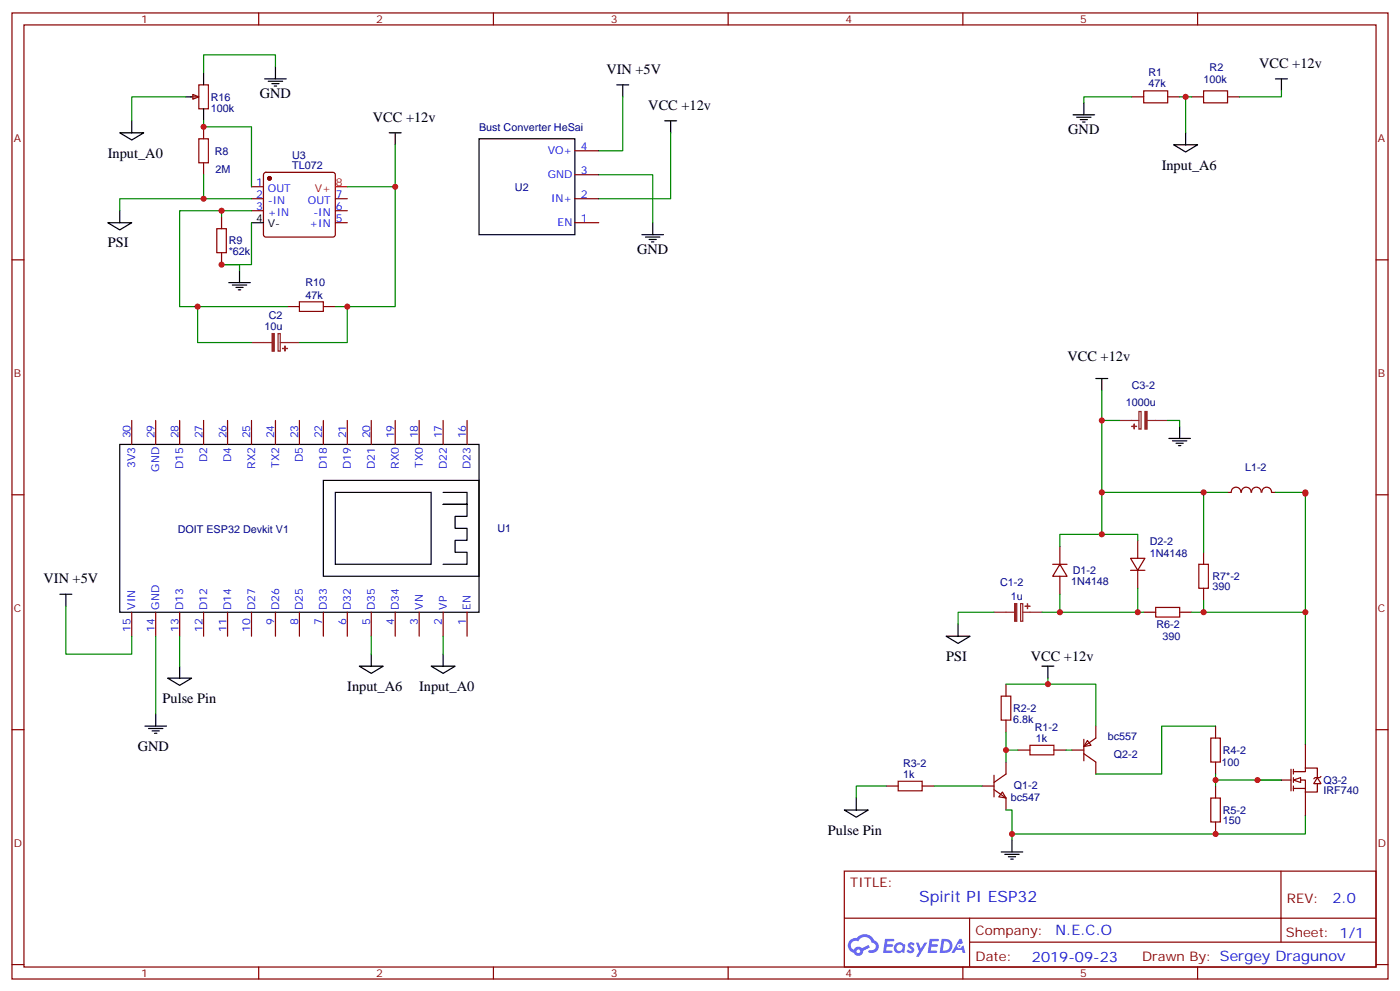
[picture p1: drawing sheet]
<svg xmlns="http://www.w3.org/2000/svg" width="412mm" height="292mm" viewBox="0 0 412 292" stroke-linecap="round" stroke-linejoin="round" font-family="sans-serif">
<g fill="none" stroke="#870000" stroke-width=".35">
<path d="M3.5 3.8h405.4v284.3h-405.4zM7.1 7.3h398.2v277.3h-398.2zM76.2 3.8v3.5M145.3 3.8v3.5M214.5 3.8v3.5M283.6 3.8v3.5M352.8 3.8v3.5M3.5 76.5h3.6M405.3 76.5h3.6M3.5 145.6h3.6M405.3 145.6h3.6M3.5 214.8h3.6"/>
<path d="M405.3 214.8h3.6M248.7 256.4h156.6v28.2h-156.6zM377.3 256.4v20.9M248.7 270.2h156.5M285.6 277.3h119.6M285.6 270.2v14.2M3.5 283.9h3.6M76.2 284.6v3.5M145.3 284.6v3.5M214.5 284.6v3.5M283.6 284.6v3.5M352.8 284.6v3.5"/>
<path d="M405.3 283.9h3.6"/>
</g>
<g fill="#5487ff">
<path d="M267.7 277.6a1.22 1.22 0 0 1 1.7 .2l-.4 .6a.47 .47 0 0 0-.3-.4 .47 .47 0 0 0-.5 .2l.1 .2a1.14 1.14 0 0 1 .8 1.8 1.14 1.14 0 0 1-1.9 0l-.2-.2 .5-.6 .7 .5a.29 .29 0 0 0 .3-.3 .29 .29 0 0 0-.2-.3 1.04 1.04 0 0 1-.6-1.7z"/>
<path d="M260.7 276.3h2.4l.3 .2-.2 .5-1.8 .1-.1 .8h1.5l.3 .4-.3 .4h-1.6l-.2 1.1h1.7l.2 .3-.2 .3-2.6 .1z"/>
<path d="M273.8 276.3h2.4l.3 .2-.1 .5-1.8 .1-.2 .8h1.6l.3 .4-.4 .4h-1.6l-.1 1.1h1.7l.2 .3-.2 .3-2.6 .1z"/>
<path d="M282.6 276.3h.7l.3 1.3-.6 .3a.69 .69 0 0 0-1 .3 .69 .69 0 0 0 .4 .9 .69 .69 0 0 0 .9-.6l.5-.2 .6 2.2h-.8l-.2-.9h-1.8l-.5 .9h-.8z"/>
<path d="M269.8 277.4h.8l.6 1.8 1.1-1.8h.9l-2.6 4.2h-.8l.9-1.5z"/>
<path d="M277.4 276.3l-.6 4.2h1.3a2.11 2.11 0 0 0 2.5-2.1 2.11 2.11 0 0 0-2.5-2.1zM278.1 277.1a1.39 1.39 0 0 1 1.7 1.4 1.39 1.39 0 0 1-1.8 1.3h-.3z"/>
<path d="M263.7 277.9a1.54 1.54 0 0 0-.1 2.2 1.54 1.54 0 0 0 2.2 .1l.6 .3 .3-2.3-.2-.3h-.4a1.49 1.49 0 0 0-2.4 0zM264 278.9a.94 .94 0 0 1 1.8 0 .94 .94 0 0 1-1.8 0z"/>
<path d="M250.4 276.7a2.18 2.18 0 0 0 1.1 3.7 1.44 1.44 0 0 0 1.6 .9 1.44 1.44 0 0 0 1.2-1.4l2-1.1-.5-.7-1.9 1a1.47 1.47 0 0 0-2.4 .4 1.39 1.39 0 0 1-.7-1.9 1.39 1.39 0 0 1 2-.5 2.12 2.12 0 0 1 2.2-1.3 2.12 2.12 0 0 1 1.9 1.7 1.14 1.14 0 0 1 1.1 1.4 1.14 1.14 0 0 1-1.7 .7 .43 .43 0 0 0-.5 .4 .43 .43 0 0 0 .4 .5 1.98 1.98 0 0 0 2.5-1.2 1.98 1.98 0 0 0-1.2-2.6 3.1 3.1 0 0 0-5.3-.6l-.9 .1zM252.3 280a.55 .55 0 0 1 1.1 0 .55 .55 0 0 1-1.1 0z"/>
<circle cx="282.6" cy="278.4" r=".26"/>
</g>
<g fill="none" stroke="#870000" stroke-width=".35">
<path d="M335.1 159v5.3M365.5 144.9a1.41 1.41 0 0 0-1.4-1.5 1.41 1.41 0 0 0-1.4 1.5h-1.1M365.7 144.9a1.41 1.41 0 0 1 1.4-1.5 1.41 1.41 0 0 1 1.4 1.5M368.7 144.9a1.41 1.41 0 0 1 1.4-1.5 1.41 1.41 0 0 1 1.4 1.5M371.7 144.9a1.41 1.41 0 0 1 1.4-1.5 1.41 1.41 0 0 1 1.4 1.5M374.6 144.9h1.1M310.1 166.1h4.2M312.2 166.1l2.1 3.5h-4.2zM312.2 160.8v5.3M312.2 169.6v5.3M333 164.3h4.3l-2.2 3.6zM333 167.9h4.3"/>
<path d="M335.1 167.9v5.2M354.5 162.6v3.5M354.5 173.1v3.6M336.9 180.2h3.5M347.5 180.2h3.5M296.3 201.4v3.5M296.3 211.9v3.6M319.3 217.6v6.3M320.3 217.9l1.1 1.5-2.1 .3zM322.8 213.7v3.5l-3.5 2.5M358.1 213.7v3.5M261.1 231.4h3.5"/>
<path d="M271.6 231.4h3.6M289.3 231.4h3.5M292.8 232.4l3.5 2.5v3.5M292.8 228.2v6.3M295.3 233.1l1 1.8-2.1-.4zM296.3 224.3v3.5l-3.5 2.5M299.9 220.8h3.5M310.4 220.8h3.6M315.7 220.8h3.6M319.3 221.8l3.5 2.5v3.5M358.1 224.3v3.5M358.1 231.4v3.5"/>
<path d="M377.5 229.6h2.8M380.3 226.4v6.4M381 227.1h3.5v-1h3.6v2.8M381 229.6h3.5v3.5h3.6v-2.5M381 232.1h3.5M381 226.4v1.4M381 228.9v1.4M381 231.4v1.4M389.1 228.5l-.3 .4h-1.5l-.3 .3M358.1 241.9v3.6"/>
</g>
<path d="M340.4 178.8h7.1v2.8h-7.1zM353.1 166.1h2.9v7h-2.9zM294.9 204.9h2.8v7h-2.8zM303.4 219.4h7v2.8h-7zM356.7 217.2h2.8v7.1h-2.8zM264.6 229.9h7v2.9h-7zM356.7 234.9h2.8v7h-2.8z" fill="none" stroke="#a10000" stroke-width=".35"/>
<g fill="#8c2424" stroke="#8c2424" stroke-width=".35">
<path d="M298.9 177.7h.6v5.1h-.6z"/>
<path d="M302.6 177.7l.1 1.4z"/>
<path d="M302 178.4l1.4 .1z"/>
<path d="M337.3 121.1h.6v5.2h-.6z"/>
<path d="M334.1 124.8v1.4z"/>
<path d="M333.4 125.5h1.4z"/>
</g>
<path d="M329.8 123.8h5.7M335.5 121.1h.6v5.2h-.6zM338 123.8h6M300.6 177.7h.7v5.1h-.7zM292.8 180.2h6M301.3 180.2h5.6" fill="none" stroke="#8c2424" stroke-width=".35"/>
<g fill="#fff" stroke="#870000" stroke-width=".35">
<path d="M381 229.6l2.1-.7v1.4z"/>
<path d="M388.1 228.9l1 1.7h-2.1z"/>
</g>
<g fill="none" stroke="#870000" stroke-width=".35">
<path d="M56.1 28.5h2.1M56.8 27.8l1.8 .7-1.8 .7zM60 37.3v3.6M333.4 28.5h3.5M344 28.5h3.5M351 28.5h3.5M361.6 28.5h3.5M60 47.9v3.5M74.1 58.5h3.5M74.1 55h3.5M77.8 50.9l.5-.2h19.8l.5 .2 .2 .5v17.7l-.3 .5-.4 .2h-19.8l-.5-.3-.2-.4v-17.7zM98.8 58.5h3.5"/>
<path d="M169.3 44.4h7.1M169.3 51.4h7.1M169.3 58.5h7.1M65.3 63.8v3.5M65.3 74.4v3.5M74.1 62h3.5M98.8 65.5h3.5M98.8 62h3.5M169.3 65.5h7.1M84.7 90.2h3.5M95.2 90.2h3.6M38.8 123.8v7"/>
<path d="M45.9 123.8v7M52.9 123.8v7M60 123.8v7M67 123.8v7M74.1 123.8v7M81.1 123.8v7M88.2 123.8v7M95.2 123.8v7M102.3 123.8v7M109.4 123.8v7M116.4 123.8v7M123.5 123.8v7"/>
<path d="M130.5 123.8v7M137.6 123.8v7M38.8 180.2v7.1M45.9 180.2v7.1M52.9 180.2v7.1M60 180.2v7.1M67 180.2v7.1M74.1 180.2v7.1M81.1 180.2v7.1M88.2 180.2v7.1M95.2 180.2v7.1M102.3 180.2v7.1"/>
<path d="M109.4 180.2v7.1M116.4 180.2v7.1M123.5 180.2v7.1M130.5 180.2v7.1M137.6 180.2v7.1M384.5 219v7.1M370.4 229.6h7.1M384.5 233.1v7.1"/>
</g>
<g fill="none" stroke="#000" stroke-width=".35">
<path d="M81.1 19.7v3.5M35.3 39.1h7l-3.5 2.1zM38.8 35.6v3.5M54.7 28.5h1.7M60 21.4v3.6M60 32v3.6M78 23.2h6.3M79 23.9h4.3M80.1 24.6h2.1M80.8 25.3h.7M114.7 39.1h3.5M116.4 39.1v3.5"/>
<path d="M181.7 25h3.5M183.4 25v3.5M195.8 35.6h3.5M197.6 35.6v3.5M316.1 33.8h6.3M317.1 34.5h4.3M318.2 35.2h2.1M318.9 35.9h.7M319.3 30.3v3.5M349.2 39.1v3.5M375.7 23.2h3.5M377.5 23.2v3.5"/>
<path d="M141.1 40.9h28.2v28.2h-28.2zM345.7 42.6h7.1l-3.6 2.1zM31.7 65.5h7.1l-3.5 2.2zM35.3 62v3.5M70.6 79.7v3.5M74.1 65.5h3.5M189.1 69.1h6.3M190.1 69.8h4.3M191.2 70.5h2.1M191.9 71.2h.7M192.3 65.5v3.6M67.4 83.2h6.3"/>
<path d="M68.4 83.9h4.3M69.5 84.6h2.1M70.2 85.3h.7M322.8 111.4h3.5M324.6 111.4v3.5M35.3 130.8h105.8v49.4h-105.8zM344.3 129h6.4M345.4 129.8h4.2M346.4 130.5h2.1M347.1 131.2h.7M347.5 125.5v3.5M95.2 141.4h45.9v28.2h-45.9z"/>
<path d="M98.8 144.9h28.2v21.2h-28.2zM130.5 144.9h7.1v3.5h-7.1h7.1v3.6h-3.5v3.5h3.5v3.5h-3.5v3.6h3.5v3.5h-7.1M17.6 174.9h3.6M19.4 174.9v3.5M49.4 199.6h7l-3.5 2.1zM52.9 196.1v3.5M105.8 196.1h7.1l-3.5 2.1zM109.4 192.5v3.6M127 196.1h7.1l-3.6 2.1zM130.5 192.5v3.6M278.7 187.3h7.1l-3.6 2.1zM282.2 183.7v3.6"/>
<path d="M306.9 196.1h3.5M308.7 196.1v3.5M42.7 213.7h6.3M43.7 214.4h4.3M44.8 215.1h2.1M45.5 215.8h.7M45.9 210.2v3.5M248.7 238.4h7.1l-3.6 2.1zM252.2 234.9v3.5M294.9 250.8h6.4M296 251.5h4.2M297 252.2h2.2"/>
<path d="M297.7 252.9h.7M298.1 247.2v3.6"/>
</g>
<path d="M58.6 25h2.8v7h-2.8zM336.9 26.7h7.1v3.6h-7.1zM354.5 26.7h7.1v3.6h-7.1zM58.6 40.9h2.8v7h-2.8zM63.9 67.3h2.8v7.1h-2.8zM88.2 88.8h7v2.9h-7z" fill="none" stroke="#a10000" stroke-width=".35"/>
<circle cx="79.4" cy="52.5" r=".53" fill="#870000" stroke="#870000" stroke-width=".35"/>
<path d="M98.8 55h3.5" fill="none" stroke="#f00" stroke-width=".35"/>
<g fill="#8c2424" stroke="#8c2424" stroke-width=".35">
<path d="M80.2 98.2h.6v5.2h-.6z"/>
<path d="M83.9 101.9l.1 1.4z"/>
<path d="M83.3 102.6h1.4z"/>
</g>
<path d="M81.9 98.2h.6v5.2h-.6zM74.1 100.8h6M82.5 100.8h5.7" fill="none" stroke="#8c2424" stroke-width=".35"/>
<g fill="none" stroke="#008700" stroke-width=".35">
<path d="M81.1 19.7v-3.5h-21.1v5.2M54.7 28.5h-15.9v7.1M60 35.6v1.7h14.1v17.7M183.4 28.5v15.9h-7M197.6 39.1v19.4h-21.2M333.4 28.5h-14.1v1.8M347.5 28.5h3.5M349.2 28.5v10.6M377.5 26.7v1.8h-12.4M60 51.4v7.1h14.1M60 58.5h-24.7v3.5M102.3 55h14.1"/>
<path d="M116.4 42.6v47.6h-17.6M176.4 51.4h15.9v14.1M65.3 62h-12.4v28.2h31.8M74.1 62h-8.8v1.8M74.1 65.5v12.4h-8.8h5.3v1.8M58.2 90.2v10.6h15.9M102.3 90.2v10.6h-14.1M324.6 114.9v8.9M324.6 123.8h5.2M324.6 123.8v33.5M344 123.8h3.5v1.7M324.6 144.9h29.9"/>
<path d="M335.1 159v-1.7h-22.9v3.5M361.6 144.9h-7.1v17.7M375.7 144.9h8.8v.4M384.5 144.9v74.1M19.4 178.4v14.1h19.4v-5.2M312.2 174.9v5.3M335.1 173.1v7.1M354.5 176.7v3.5M45.9 187.3v22.9M52.9 187.3v8.8M109.4 187.3v5.2M130.5 187.3v5.2"/>
<path d="M292.8 180.2h-10.6v3.5M306.9 180.2h30M308.7 199.6v1.8M351 180.2h33.5M296.3 201.4h26.5v12.3M296.3 215.5v8.8M358.1 213.7h-15.9v14.1h-19.4M261.1 231.4h-8.9v3.5M275.2 231.4h14.1M296.3 238.4h1.8v8.8M296.3 220.8h3.6M314 220.8h1.7"/>
<path d="M358.1 227.8v3.6M358.1 229.6h19.4M384.5 240.2v5.3h-86.4"/>
</g>
<g fill="#c00">
<circle cx="60" cy="58.5" r=".88"/>
<circle cx="335.1" cy="180.2" r=".88"/>
<circle cx="349.3" cy="28.5" r=".88"/>
<circle cx="324.6" cy="157.3" r=".88"/>
<circle cx="324.6" cy="123.8" r=".88"/>
<circle cx="354.5" cy="180.2" r=".88"/>
<circle cx="384.5" cy="180.2" r=".88"/>
<circle cx="308.7" cy="201.4" r=".88"/>
<circle cx="296.3" cy="220.8" r=".88"/>
<circle cx="358.1" cy="229.6" r=".88"/>
<circle cx="65.3" cy="77.9" r=".88"/>
<circle cx="58.2" cy="90.2" r=".88"/>
<circle cx="102.3" cy="90.2" r=".88"/>
<circle cx="65.3" cy="62" r=".88"/>
<circle cx="60" cy="37.3" r=".88"/>
<circle cx="116.4" cy="55" r=".88"/>
<circle cx="312.2" cy="180.2" r=".88"/>
<circle cx="354.5" cy="144.9" r=".88"/>
<circle cx="324.6" cy="144.9" r=".88"/>
<circle cx="384.5" cy="145.3" r=".88"/>
<circle cx="384.5" cy="144.9" r=".88"/>
<circle cx="298.1" cy="245.5" r=".88"/>
<circle cx="358.1" cy="245.5" r=".88"/>
<circle cx="370.4" cy="229.6" r=".88"/>
</g>
<text font-size="4.6" fill="#00f" x="270.8" y="265.4">Spirit PI ESP32</text>
<g font-size="4.2">
<text x="178.6" y="21.7">VIN +5V</text>
<text x="370.9" y="19.9">VCC +12v</text>
<text x="76.6" y="28.9">GND</text>
<text x="109.8" y="35.8">VCC +12v</text>
<text x="191" y="32.3">VCC +12v</text>
<text x="314.7" y="39.4">GND</text>
<text x="31.7" y="46.5">Input_A0</text>
<text x="342.2" y="50">Input_A6</text>
<text x="31.7" y="72.8">PSI</text>
<text x="187.7" y="74.7">GND</text>
<text x="314.4" y="106.4">VCC +12v</text>
<text x="12.8" y="171.6">VIN +5V</text>
<text x="278.7" y="194.5">PSI</text>
<text x="303.6" y="194.6">VCC +12v</text>
<text x="102.3" y="203.5">Input_A6</text>
<text x="123.5" y="203.5">Input_A0</text>
<text x="47.9" y="206.9">Pulse Pin</text>
<text x="40.6" y="221">GND</text>
<text x="243.9" y="245.7">Pulse Pin</text>
</g>
<g font-size="4.2" fill="#00f">
<text x="392.5" y="265.7">2.0</text>
<text x="310.9" y="275.2">N.E.C.O</text>
<text x="304" y="283">2019-09-23</text>
</g>
<g font-size="3.9" fill="#800">
<text x="250.5" y="261">TITLE:</text>
<text x="379.1" y="265.7">REV:</text>
<text x="287.4" y="275.2">Company:</text>
<text x="378.7" y="275.8">Sheet: 1/1</text>
<text x="287.4" y="282.9">Date:</text>
<text x="336.4" y="282.9">Drawn By: Sergey Dragunov</text>
</g>
<g font-size="3.2" fill="#800">
<text x="41.6" y="6.8">1</text>
<text x="110.8" y="6.8">2</text>
<text x="179.9" y="6.8">3</text>
<text x="249.1" y="6.8">4</text>
<text x="318.2" y="6.8">5</text>
<text x="4.1" y="41.9">A</text>
<text x="405.9" y="41.9">A</text>
<text x="4.1" y="111.1">B</text>
<text x="405.9" y="111.1">B</text>
<text x="4.1" y="180.2">C</text>
<text x="405.9" y="180.2">C</text>
<text x="4.1" y="249.3">D</text>
<text x="405.9" y="249.3">D</text>
<text x="41.6" y="287.6">1</text>
<text x="110.8" y="287.6">2</text>
<text x="179.9" y="287.6">3</text>
<text x="249.1" y="287.6">4</text>
<text x="318.2" y="287.6">5</text>
</g>
<g font-size="3.2" fill="#000080">
<text x="338.3" y="22.5">R1</text>
<text x="356.3" y="20.9">R2</text>
<text x="62.1" y="29.6">R16</text>
<text x="338.3" y="25.7">47k</text>
<text x="354.5" y="24.4">100k</text>
<text x="62.1" y="32.9">100k</text>
<text x="141.1" y="38.6">Bust Converter HeSai</text>
<text x="63.3" y="45.7">R8</text>
<text x="86.1" y="46.7">U3</text>
<text x="63.5" y="50.9">2M</text>
<text x="86.1" y="49.7">TL072</text>
<text x="151.7" y="56.2">U2</text>
<text x="67.4" y="71.9">R9</text>
<text x="67.4" y="75.1">*62k</text>
<text x="90" y="88.1">47k</text>
<text x="90" y="84.2">R10</text>
<text x="79.2" y="93.9">C2</text>
<text x="77.9" y="97.1">10u</text>
<text x="331.6" y="119.5">1000u</text>
<text x="333.4" y="114.6">C3-2</text>
<text x="366.8" y="138.5">L1-2</text>
<text x="52.4" y="156.8">DOIT ESP32 Devkit V1</text>
<text x="146.6" y="156.6">U1</text>
<text x="338.7" y="160.3">D2-2</text>
<text x="338.7" y="163.8">1N4148</text>
<text x="294.6" y="172.6">C1-2</text>
<text x="315.6" y="172.3">1N4148</text>
<text x="316" y="168.9">D1-2</text>
<text x="357.1" y="173.7">390</text>
<text x="357.1" y="170.8">R7*-2</text>
<text x="297.8" y="176.6">1u</text>
<text x="340.7" y="185">R6-2</text>
<text x="342.4" y="188.5">390</text>
<text x="298.5" y="209.5">R2-2</text>
<text x="298.4" y="212.7">6.8k</text>
<text x="304.8" y="215.1">R1-2</text>
<text x="305.2" y="218.3">1k</text>
<text x="326.3" y="217.7">bc557</text>
<text x="360.2" y="221.8">R4-2</text>
<text x="266" y="225.7">R3-2</text>
<text x="328.1" y="223">Q2-2</text>
<text x="359.8" y="225.4">100</text>
<text x="266" y="228.9">1k</text>
<text x="298.7" y="232.3">Q1-2</text>
<text x="389.8" y="233.8">IRF740</text>
<text x="389.8" y="230.6">Q3-2</text>
<text x="297.7" y="235.7">bc547</text>
<text x="360.2" y="239.5">R5-2</text>
<text x="360.2" y="242.6">150</text>
</g>
<g font-size="3.2" fill="#00f">
<text x="161.4" y="45.4">VO+</text>
<text x="171.1" y="44">4</text>
<text x="161.3" y="52.5">GND</text>
<text x="171.1" y="51.1">3</text>
<text x="75.4" y="54.6">1</text>
<text x="75.4" y="58.1">2</text>
<text x="78.9" y="56.4">OUT</text>
<text x="78.9" y="59.9">-IN</text>
<text x="90.7" y="59.9">OUT</text>
<text x="99" y="58.1">7</text>
<text x="162.3" y="59.5">IN+</text>
<text x="171.1" y="58.1">2</text>
<text x="75.4" y="61.7">3</text>
<text x="78.9" y="63.4">+IN</text>
<text x="92.3" y="63.4">-IN</text>
<text x="99" y="65.2">5</text>
<text x="99" y="61.7">6</text>
<text x="171.1" y="65.2">1</text>
<text x="91.2" y="67">+IN</text>
<text x="164.2" y="66.6">EN</text>
<text x="38.5" y="129" transform="rotate(-90 38.5 129)">30</text>
<text x="45.5" y="129" transform="rotate(-90 45.5 129)">29</text>
<text x="52.6" y="129" transform="rotate(-90 52.6 129)">28</text>
<text x="59.6" y="129" transform="rotate(-90 59.6 129)">27</text>
<text x="66.7" y="129" transform="rotate(-90 66.7 129)">26</text>
<text x="73.7" y="129" transform="rotate(-90 73.7 129)">25</text>
<text x="80.8" y="129" transform="rotate(-90 80.8 129)">24</text>
<text x="87.8" y="129" transform="rotate(-90 87.8 129)">23</text>
<text x="94.9" y="129" transform="rotate(-90 94.9 129)">22</text>
<text x="102" y="129" transform="rotate(-90 102 129)">21</text>
<text x="109" y="129" transform="rotate(-90 109 129)">20</text>
<text x="116.1" y="129" transform="rotate(-90 116.1 129)">19</text>
<text x="123.1" y="129" transform="rotate(-90 123.1 129)">18</text>
<text x="130.2" y="129" transform="rotate(-90 130.2 129)">17</text>
<text x="137.2" y="129" transform="rotate(-90 137.2 129)">16</text>
<text x="39.9" y="137.7" transform="rotate(-90 39.9 137.7)">3V3</text>
<text x="54" y="138" transform="rotate(-90 54 138)">D15</text>
<text x="61" y="136" transform="rotate(-90 61 136)">D2</text>
<text x="68.1" y="136" transform="rotate(-90 68.1 136)">D4</text>
<text x="75.1" y="137.9" transform="rotate(-90 75.1 137.9)">RX2</text>
<text x="82.2" y="137.7" transform="rotate(-90 82.2 137.7)">TX2</text>
<text x="89.3" y="136" transform="rotate(-90 89.3 136)">D5</text>
<text x="96.3" y="138" transform="rotate(-90 96.3 138)">D18</text>
<text x="103.4" y="138" transform="rotate(-90 103.4 138)">D19</text>
<text x="110.4" y="138" transform="rotate(-90 110.4 138)">D21</text>
<text x="117.5" y="137.9" transform="rotate(-90 117.5 137.9)">RX0</text>
<text x="124.5" y="137.7" transform="rotate(-90 124.5 137.7)">TX0</text>
<text x="131.6" y="138" transform="rotate(-90 131.6 138)">D22</text>
<text x="138.6" y="138" transform="rotate(-90 138.6 138)">D23</text>
<text x="46.9" y="138.8" transform="rotate(-90 46.9 138.8)">GND</text>
<text x="39.9" y="179.5" transform="rotate(-90 39.9 179.5)">VIN</text>
<text x="46.9" y="179.5" transform="rotate(-90 46.9 179.5)">GND</text>
<text x="54" y="179.5" transform="rotate(-90 54 179.5)">D13</text>
<text x="61" y="179.5" transform="rotate(-90 61 179.5)">D12</text>
<text x="68.1" y="179.5" transform="rotate(-90 68.1 179.5)">D14</text>
<text x="75.1" y="179.5" transform="rotate(-90 75.1 179.5)">D27</text>
<text x="82.2" y="179.5" transform="rotate(-90 82.2 179.5)">D26</text>
<text x="89.3" y="179.5" transform="rotate(-90 89.3 179.5)">D25</text>
<text x="96.3" y="179.5" transform="rotate(-90 96.3 179.5)">D33</text>
<text x="103.4" y="179.5" transform="rotate(-90 103.4 179.5)">D32</text>
<text x="110.4" y="179.5" transform="rotate(-90 110.4 179.5)">D35</text>
<text x="117.5" y="179.5" transform="rotate(-90 117.5 179.5)">D34</text>
<text x="124.5" y="179.5" transform="rotate(-90 124.5 179.5)">VN</text>
<text x="131.6" y="179.5" transform="rotate(-90 131.6 179.5)">VP</text>
<text x="138.6" y="179.5" transform="rotate(-90 138.6 179.5)">EN</text>
<text x="38.5" y="186" transform="rotate(-90 38.5 186)">15</text>
<text x="45.5" y="186" transform="rotate(-90 45.5 186)">14</text>
<text x="52.6" y="186" transform="rotate(-90 52.6 186)">13</text>
<text x="59.6" y="186" transform="rotate(-90 59.6 186)">12</text>
<text x="66.7" y="186" transform="rotate(-90 66.7 186)">11</text>
<text x="73.7" y="186" transform="rotate(-90 73.7 186)">10</text>
<text x="80.8" y="184" transform="rotate(-90 80.8 184)">9</text>
<text x="87.8" y="184" transform="rotate(-90 87.8 184)">8</text>
<text x="94.9" y="184" transform="rotate(-90 94.9 184)">7</text>
<text x="102" y="184" transform="rotate(-90 102 184)">6</text>
<text x="109" y="184" transform="rotate(-90 109 184)">5</text>
<text x="116.1" y="184" transform="rotate(-90 116.1 184)">4</text>
<text x="123.1" y="184" transform="rotate(-90 123.1 184)">3</text>
<text x="130.2" y="184" transform="rotate(-90 130.2 184)">2</text>
<text x="137.2" y="184" transform="rotate(-90 137.2 184)">1</text>
</g>
<g font-size="3.2" fill="#f00">
<text x="92.7" y="56.4">V+</text>
<text x="99" y="54.6">8</text>
</g>
<g font-size="3.2">
<text x="75.4" y="65.2">4</text>
<text x="78.9" y="67">V-</text>
</g>
</svg>
